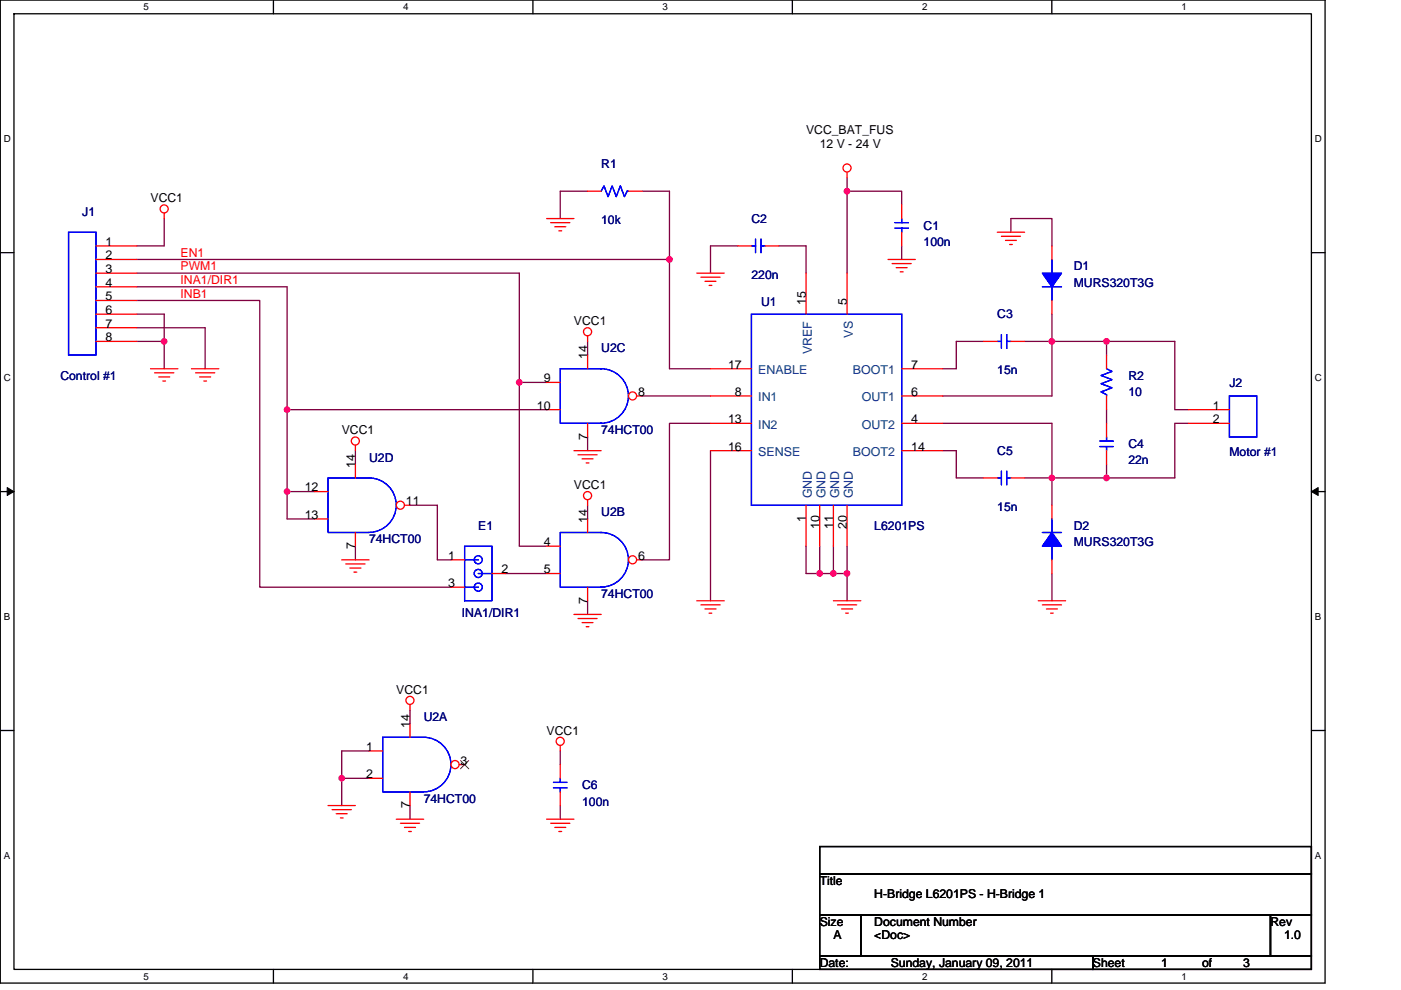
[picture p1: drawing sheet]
<svg xmlns="http://www.w3.org/2000/svg" width="297mm" height="210mm" viewBox="0 0 297 210" stroke-linecap="round" stroke-linejoin="round" font-family="sans-serif">
<path d="M.1 0h280.8v208.5h-280.8zM3 2.9h275v202.7h-275z" fill="none" stroke="#000" stroke-width=".28"/>
<g fill="#fff">
<path d="M30.5 .3h1.1v2.3h-1.1z"/>
<path d="M30.5 205.9h1.1v2.3h-1.1z"/>
</g>
<path d="M58 0v2.9M58 205.6v2.9" fill="none" stroke="#000" stroke-width=".28"/>
<g fill="#fff">
<path d="M85.5 .3h1.1v2.3h-1.1z"/>
<path d="M85.5 205.9h1.1v2.3h-1.1z"/>
</g>
<path d="M113 0v2.9M113 205.6v2.9" fill="none" stroke="#000" stroke-width=".28"/>
<g fill="#fff">
<path d="M140.5 .3h1.1v2.3h-1.1z"/>
<path d="M140.5 205.9h1.1v2.3h-1.1z"/>
</g>
<path d="M168 0v2.9M168 205.6v2.9" fill="none" stroke="#000" stroke-width=".28"/>
<g fill="#fff">
<path d="M195.5 .3h1.2v2.3h-1.2z"/>
<path d="M195.5 205.9h1.2v2.3h-1.2z"/>
</g>
<path d="M223 0v2.9M223 205.6v2.9" fill="none" stroke="#000" stroke-width=".28"/>
<g fill="#fff">
<path d="M250.5 .3h1.2v2.3h-1.2z"/>
<path d="M250.5 205.9h1.2v2.3h-1.2z"/>
<path d="M.8 28.3h1.5v2.3h-1.5z"/>
<path d="M278.8 28.3h1.5v2.3h-1.5z"/>
<path d="M.8 78.9h1.5v2.3h-1.5z"/>
<path d="M278.8 78.9h1.5v2.3h-1.5z"/>
</g>
<path d="M.1 53.6h2.9M278 53.6h2.9" fill="none" stroke="#000" stroke-width=".28"/>
<g fill="#fff">
<path d="M.8 129.6h1.4v2.3h-1.4z"/>
<path d="M278.8 129.6h1.4v2.3h-1.4z"/>
</g>
<path d="M.1 104.3h2.9M278 104.3h2.9" fill="none" stroke="#000" stroke-width=".28"/>
<path d="M1.5 103.4l1.5 .9-1.5 .8zM278 104.3l1.5-.9v1.7z" fill="#000" stroke="#000" stroke-width=".21"/>
<g fill="#fff">
<path d="M.8 180.3h1.4v2.3h-1.4z"/>
<path d="M278.8 180.3h1.4v2.3h-1.4z"/>
</g>
<path d="M.1 154.9h2.9M278 154.9h2.9M173.8 179.6h104.2v5.7h-104.2zM173.8 194h8.7v8.7h-8.7zM173.8 185.3h104.2v8.7h-104.2zM182.5 194h86.9v8.7h-86.9zM269.4 194h8.6v8.7h-8.6zM173.8 202.7h57.9v2.9h-57.9zM231.7 202.7h46.3v2.9h-46.3z" fill="none" stroke="#000" stroke-width=".28"/>
<g fill="none" stroke="#800040" stroke-width=".28">
<path d="M179.6 37.7v2.9M29 57.9h81.1v23.2M29 55h112.9v23.2h8.7M34.8 46.4v5.8h-5.8M124.6 40.6h-5.8v5.8M136.2 40.6h5.7v14.4M156.4 52.2h-5.8v5.7M165.1 52.2h5.8v5.7M179.6 40.6v17.3M179.6 40.6h11.6v2.9M191.2 52.2v2.8M214.3 49.3v-2.9h8.7v5.8"/>
<path d="M29 63.7h26.1v60.8h40.5M29 69.5h14.5v8.7M29 60.8h31.9v26.1M29 72.4h5.8M29 66.6h5.8v5.8M34.8 72.4v5.8M124.6 72.4v2.9M208.6 72.4h-5.8v5.8h-2.9M217.2 72.4h5.8M223 72.4h11.6M223 72.4v11.6h-23.1M223 66.6v5.8"/>
<path d="M234.6 72.4h14.5v14.5h2.9M234.6 72.4v2.9M60.9 86.9h55M60.9 86.9v17.4M75.4 95.6v2.9M110.1 81.1h5.8M110.1 81.1v34.7h5.8M124.6 92.7v2.9M136.2 84h14.4M150.6 95.6v31.8M150.6 89.8h-8.7v28.9h-5.7M199.9 89.8h23.1v11.6"/>
<path d="M199.9 95.6h2.9v5.8h5.8M234.6 98.5v2.9M234.6 86.9v2.9M252 89.8h-2.9v11.6h-14.5M60.9 104.3v5.8h5.8M60.9 104.3h5.8M75.4 115.8v2.9M86.9 107.2h5.8v11.5h2.9M124.6 107.2v2.9M170.9 115.8v5.8h2.9M173.8 115.8v5.8M176.7 115.8v5.8"/>
<path d="M179.6 115.8v5.8M217.2 101.4h5.8M223 101.4v5.8M223 101.4h11.6M107.2 121.6h8.7M124.6 127.4v2.9M173.8 121.6h2.9M176.7 121.6h2.9M179.6 121.6v5.8M223 121.6v5.8M78.2 159.3h-5.7v5.8M86.9 150.6v2.9"/>
<path d="M118.8 159.3v2.9M72.5 165.1v5.8M72.5 165.1h5.7M86.9 170.9v2.9M118.8 170.9v2.9"/>
</g>
<g fill="#f0f" stroke="#f0f" stroke-width=".28">
<circle cx="34.8" cy="72.4" r=".57"/>
<circle cx="141.9" cy="55" r=".57"/>
<circle cx="179.6" cy="40.6" r=".57"/>
<circle cx="173.8" cy="121.6" r=".57"/>
<circle cx="179.6" cy="121.6" r=".57"/>
<circle cx="176.7" cy="121.6" r=".57"/>
<circle cx="234.6" cy="72.4" r=".57"/>
<circle cx="223" cy="72.4" r=".57"/>
<circle cx="234.6" cy="101.4" r=".57"/>
<circle cx="223" cy="101.4" r=".57"/>
<circle cx="110.1" cy="81.1" r=".57"/>
<circle cx="60.9" cy="104.3" r=".57"/>
<circle cx="60.9" cy="86.9" r=".57"/>
<circle cx="72.5" cy="165.1" r=".57"/>
</g>
<g fill="none" stroke="#f00" stroke-width=".28">
<path d="M179.6 36.5v1.2M34.8 45.2v1.2M115.9 46.4h5.8M116.8 47.2h4M117.6 48.1h2.3M118.5 49h.6M147.7 57.9h5.8M148.6 58.8h4.1M149.5 59.7h2.3M188.3 55h5.8M189.1 55.9h4.1M190 56.8h2.3"/>
<path d="M190.9 57.7h.6M211.5 49.3h5.7M212.3 50.1h4.1M213.2 51h2.3M214.1 51.9h.5M31.9 78.2h5.8M32.8 79.1h4M33.7 79.9h2.3M40.6 78.2h5.8M41.5 79.1h4M42.3 79.9h2.4M124.6 71.2v1.2"/>
<path d="M150.3 60.5h.6M34.5 80.8h.6M43.2 80.8h.6M75.4 94.4v1.2M121.7 95.6h5.8M122.6 96.5h4M123.4 97.3h2.3M124.3 98.2h.6M66.7 104.3h2.9M66.7 110.1h2.9M72.5 118.7h5.7M73.3 119.6h4.1"/>
<path d="M124.6 106v1.2M74.2 120.5h2.3M75.1 121.3h.5M121.7 130.3h5.8M122.6 131.2h4M123.4 132.1h2.3M124.3 132.9h.6M147.7 127.4h5.8M148.6 128.3h4.1M149.5 129.2h2.3M150.3 130h.6M176.7 127.4h5.8"/>
<path d="M177.6 128.3h4M178.4 129.2h2.4M179.3 130h.6M220.1 127.4h5.8M221 128.3h4.1M221.9 129.2h2.3M222.7 130h.6M86.9 149.4v1.2M118.8 158.1v1.2M69.6 170.9h5.8M70.4 171.7h4.1M71.3 172.6h2.3"/>
<path d="M72.2 173.5h.5M84 173.8h5.8M84.9 174.6h4.1M85.8 175.5h2.3M86.7 176.4h.5M115.9 173.8h5.8M116.8 174.6h4M117.6 175.5h2.3M118.5 176.4h.6"/>
<circle cx="179.6" cy="35.6" r=".86"/>
<circle cx="34.8" cy="44.3" r=".86"/>
<circle cx="124.6" cy="70.4" r=".86"/>
<circle cx="75.3" cy="93.5" r=".86"/>
<circle cx="124.6" cy="105.1" r=".86"/>
<circle cx="86.9" cy="148.6" r=".86"/>
<circle cx="118.8" cy="157.2" r=".86"/>
</g>
<path d="M78.2 112.9a5.8 5.8 0 0 0 5.8-5.7 5.8 5.8 0 0 0-5.8-5.8h-8.6v11.5h8.6" fill="none" stroke="#00f" stroke-width=".28"/>
<circle cx="84.9" cy="107.2" r=".86" fill="#fff" stroke="#f00" stroke-width=".28"/>
<path d="M191.2 43.5v2.9M191.2 49.3v2.9M75.4 98.5v2.9M75.4 112.9v2.9M85.8 107.2h1.1M115.9 115.8h2.9M115.9 121.6h2.9" fill="none" stroke="#f00" stroke-width=".28"/>
<path d="M189.7 47.2h2.9M189.7 48.4h2.9M191.2 48.4v.9M191.2 46.4v.8M127.4 112.9a5.8 5.8 0 0 1 5.8 5.8 5.8 5.8 0 0 1-5.8 5.8M127.5 112.9h-8.7v11.6h8.7" fill="none" stroke="#00f" stroke-width=".28"/>
<circle cx="134.1" cy="118.7" r=".86" fill="#fff" stroke="#f00" stroke-width=".28"/>
<path d="M115.9 81.1h2.9M115.9 86.9h2.9M124.6 110.1v2.8M135 118.7h1.2M124.6 124.5v2.9" fill="none" stroke="#f00" stroke-width=".28"/>
<path d="M127.4 78.2a5.8 5.8 0 0 1 5.8 5.8 5.8 5.8 0 0 1-5.8 5.8M127.5 78.2h-8.7v11.6h8.7" fill="none" stroke="#00f" stroke-width=".28"/>
<circle cx="134.1" cy="84" r=".86" fill="#fff" stroke="#f00" stroke-width=".28"/>
<path d="M156.4 52.2h2.9M162.2 52.2h2.9M223 52.2v2.8M124.6 75.3v2.9M223 63.7v2.9M124.6 89.8v2.9M135 84h1.2M78.2 159.3h2.9M78.2 165.1h2.9" fill="none" stroke="#f00" stroke-width=".28"/>
<path d="M159.3 52.2h.9M160.2 50.7v2.9M161.4 50.7v2.9M161.4 52.2h.8M223 55v2.9M221 60.8h4.1M223 60.8v2.9M89.8 156.4a5.8 5.8 0 0 1 5.8 5.8 5.8 5.8 0 0 1-5.8 5.8M89.8 156.4h-8.7v11.6h8.7" fill="none" stroke="#00f" stroke-width=".28"/>
<g fill="#00f" stroke="#00f" stroke-width=".28">
<path d="M221 57.9h4.1l-2.1 2.9z" fill-rule="evenodd"/>
<path d="M221 57.9h4.1l-2.1 2.9z" fill-rule="evenodd"/>
</g>
<circle cx="96.5" cy="162.2" r=".86" fill="#fff" stroke="#f00" stroke-width=".28"/>
<g fill="none" stroke="#f00" stroke-width=".28">
<path d="M20.3 52.2h8.7M20.3 55h8.7M20.3 57.9h8.7M124.6 40.6h2.9M133.3 40.6h2.9M170.9 57.9v8.7M179.6 57.9v8.7M20.3 72.4h8.7M20.3 60.8h8.7M20.3 63.7h8.7M20.3 66.6h8.7M20.3 69.5h8.7"/>
<path d="M150.6 78.2h8.7M191.2 78.2h8.7M208.6 72.4h2.9M214.3 72.4h2.9M234.6 75.3v2.9M150.6 84h8.7M150.6 89.8h8.7M150.6 95.6h8.7M191.2 84h8.7M191.2 89.8h8.7M191.2 95.6h8.7M234.6 84v2.9"/>
<path d="M234.6 89.8v2.9M234.6 95.6v2.9M252 89.8h8.7M252 86.9h8.7M95.6 118.7h2.9M170.9 107.2v8.6M173.8 107.2v8.6M176.7 107.2v8.6M179.6 107.2v8.6M208.6 101.4h2.9M214.3 101.4h2.9M223 107.2v2.9"/>
<path d="M223 118.7v2.9M95.6 124.5h2.9M104.3 121.6h2.9M86.9 153.5v2.9M86.9 168v2.9M97.4 162.2h1.1M118.8 162.2v2.9M118.8 168v2.9"/>
</g>
<path d="M97.6 161.3l1.8 1.8M99.4 161.3l-1.8 1.8" fill="none" stroke="#804000" stroke-width=".21"/>
<g fill="none" stroke="#00f" stroke-width=".28">
<path d="M14.5 49.3h5.8v26h-5.8zM127.5 40.6l.6-1.2 .8 2.3 .9-2.3 .9 2.3 .8-2.3 .9 2.3 .6-1.1h.3M159.3 66.6h31.9v40.6h-31.9zM211.5 72.4h.8M212.3 71v2.9M213.5 71v2.9M213.5 72.4h.8M234.6 78.2l1.2 .6-2.4 .9 2.4 .8-2.4 .9 2.4 .9-2.4 .8 1.2 .6v.3M212.3 99.9v2.9M213.5 99.9v2.9M233.2 93.6h2.8M233.2 94.7h2.8"/>
<path d="M234.6 94.7v.9M234.6 92.7v.9M260.7 84h5.8v8.7h-5.8zM98.5 115.8h5.8v11.6h-5.8zM98.5 118.7h2.9M211.5 101.4h.8M213.5 101.4h.8M221 112.9h4.1M223 115.8v2.9M223 110.1v2.8M98.5 124.5h2.9M101.4 121.6h2.9"/>
<path d="M117.3 165.9h2.9M117.3 167.1h2.9M118.8 167.1v.9M118.8 165.1v.8"/>
<circle cx="101.4" cy="118.7" r=".86"/>
<circle cx="101.4" cy="124.5" r=".86"/>
<circle cx="101.4" cy="121.6" r=".86"/>
</g>
<g fill="#00f" stroke="#00f" stroke-width=".28">
<path d="M223 112.9l2.1 2.9h-4.1z" fill-rule="evenodd"/>
<path d="M223 112.9l2.1 2.9h-4.1z" fill-rule="evenodd"/>
</g>
<g fill="#f0f" stroke="#f0f" stroke-width=".28">
<circle cx="34.8" cy="72.4" r=".57"/>
<circle cx="141.9" cy="55" r=".57"/>
<circle cx="179.6" cy="40.6" r=".57"/>
<circle cx="173.8" cy="121.6" r=".57"/>
<circle cx="179.6" cy="121.6" r=".57"/>
<circle cx="176.7" cy="121.6" r=".57"/>
<circle cx="234.6" cy="72.4" r=".57"/>
<circle cx="223" cy="72.4" r=".57"/>
<circle cx="234.6" cy="101.4" r=".57"/>
<circle cx="223" cy="101.4" r=".57"/>
<circle cx="110.1" cy="81.1" r=".57"/>
<circle cx="60.9" cy="104.3" r=".57"/>
<circle cx="60.9" cy="86.9" r=".57"/>
<circle cx="72.5" cy="165.1" r=".57"/>
</g>
<g font-size="2.6">
<text x="170.9" y="28.4">VCC_BAT_FUS</text>
<text x="173.8" y="31.3">12 V - 24 V</text>
<text x="31.9" y="42.9">VCC1</text>
<text x="22.4" y="52.1">1</text>
<text x="22.4" y="55">2</text>
<text x="22.4" y="57.9">3</text>
<text x="22.4" y="60.8">4</text>
<text x="22.4" y="63.7">5</text>
<text x="170.9" y="64.6" transform="rotate(-90 170.9 64.6)">15</text>
<text x="179.6" y="64.6" transform="rotate(-90 179.6 64.6)">5</text>
<text x="22.4" y="66.6">6</text>
<text x="22.4" y="69.5">7</text>
<text x="121.7" y="69">VCC1</text>
<text x="22.4" y="72.4">8</text>
<text x="124.6" y="76.2" transform="rotate(-90 124.6 76.2)">14</text>
<text x="115.3" y="81.1">9</text>
<text x="135.3" y="84">8</text>
<text x="154.4" y="78.2">17</text>
<text x="155.8" y="84">8</text>
<text x="193.2" y="78.2">7</text>
<text x="193.2" y="84">6</text>
<text x="113.8" y="86.9">10</text>
<text x="154.4" y="89.8">13</text>
<text x="193.2" y="89.8">4</text>
<text x="257.2" y="86.9">1</text>
<text x="257.2" y="89.8">2</text>
<text x="72.5" y="92.1">VCC1</text>
<text x="124.6" y="93.3" transform="rotate(-90 124.6 93.3)">7</text>
<text x="154.4" y="95.6">16</text>
<text x="193.2" y="95.6">14</text>
<text x="75.3" y="99.3" transform="rotate(-90 75.3 99.3)">14</text>
<text x="64.6" y="104.2">12</text>
<text x="86.1" y="107.1">11</text>
<text x="121.7" y="103.7">VCC1</text>
<text x="64.6" y="110">13</text>
<text x="124.6" y="110.9" transform="rotate(-90 124.6 110.9)">14</text>
<text x="170.9" y="110.7" transform="rotate(-90 170.9 110.7)">1</text>
<text x="173.8" y="112.1" transform="rotate(-90 173.8 112.1)">10</text>
<text x="176.7" y="112.1" transform="rotate(-90 176.7 112.1)">11</text>
<text x="179.6" y="112.1" transform="rotate(-90 179.6 112.1)">20</text>
<text x="75.3" y="116.4" transform="rotate(-90 75.3 116.4)">7</text>
<text x="95" y="118.7">1</text>
<text x="115.3" y="115.8">4</text>
<text x="135.3" y="118.7">6</text>
<text x="95" y="124.5">3</text>
<text x="106.3" y="121.6">2</text>
<text x="115.3" y="121.6">5</text>
<text x="124.6" y="128" transform="rotate(-90 124.6 128)">7</text>
<text x="84" y="147.1">VCC1</text>
<text x="86.9" y="154.3" transform="rotate(-90 86.9 154.3)">14</text>
<text x="115.9" y="155.8">VCC1</text>
<text x="77.7" y="159.3">1</text>
<text x="77.7" y="165.1">2</text>
<text x="97.7" y="162.2">3</text>
<text x="86.9" y="171.5" transform="rotate(-90 86.9 171.5)">7</text>
<text x="173.8" y="187.7">Title</text>
<text x="185.4" y="190.6">H-Bridge L6201PS - H-Bridge 1</text>
<text x="173.8" y="196.4">Size</text>
<text x="185.4" y="196.4">Document Number</text>
<text x="269.4" y="196.4">Rev</text>
<text x="176.7" y="199.3">A</text>
<text x="185.4" y="199.3">&lt;Doc&gt;</text>
<text x="272.2" y="199.3">1.0</text>
<text x="173.8" y="205">Date:</text>
<text x="188.9" y="205">Sunday, January 09, 2011</text>
<text x="231.7" y="205">Sheet</text>
<text x="246.2" y="205">1</text>
<text x="254.9" y="205">of</text>
<text x="263.6" y="205">3</text>
</g>
<g font-size="2.6" fill="#000080">
<text x="127.5" y="35.6">R1</text>
<text x="17.4" y="45.8">J1</text>
<text x="127.5" y="47.5">10k</text>
<text x="159.3" y="47.2">C2</text>
<text x="195.8" y="48.7">C1</text>
<text x="195.8" y="52.2">100n</text>
<text x="159.3" y="59.1">220n</text>
<text x="227.7" y="57.4">D1</text>
<text x="161.4" y="64.9">U1</text>
<text x="227.7" y="60.9">MURS320T3G</text>
<text x="211.5" y="67.5">C3</text>
<text x="127.5" y="74.7">U2C</text>
<text x="12.8" y="80.5">Control #1</text>
<text x="211.5" y="79.4">15n</text>
<text x="239.2" y="80.5">R2</text>
<text x="260.7" y="82">J2</text>
<text x="239.2" y="84">10</text>
<text x="127.5" y="92.1">74HCT00</text>
<text x="239.2" y="95">C4</text>
<text x="78.2" y="97.9">U2D</text>
<text x="211.5" y="96.5">C5</text>
<text x="239.2" y="98.5">22n</text>
<text x="260.7" y="96.8">Motor #1</text>
<text x="101.4" y="112.4">E1</text>
<text x="127.5" y="109.5">U2B</text>
<text x="185.4" y="112.4">L6201PS</text>
<text x="211.5" y="108.3">15n</text>
<text x="227.7" y="112.4">D2</text>
<text x="78.2" y="115.3">74HCT00</text>
<text x="227.7" y="115.9">MURS320T3G</text>
<text x="97.9" y="130.9">INA1/DIR1</text>
<text x="127.5" y="126.9">74HCT00</text>
<text x="89.8" y="152.9">U2A</text>
<text x="123.4" y="167.4">C6</text>
<text x="89.8" y="170.3">74HCT00</text>
<text x="123.4" y="170.9">100n</text>
</g>
<g font-size="2.6" fill="#f00">
<text x="38.3" y="57.4">PWM1</text>
<text x="38.3" y="54.5">EN1</text>
<text x="38.3" y="60.3">INA1/DIR1</text>
<text x="38.3" y="63.2">INB1</text>
</g>
<g font-size="2.6" fill="#004080">
<text x="180.8" y="71.6" transform="rotate(-90 180.8 71.6)">VS</text>
<text x="172.1" y="75.1" transform="rotate(-90 172.1 75.1)">VREF</text>
<text x="160.8" y="79.4">ENABLE</text>
<text x="180.8" y="79.4">BOOT1</text>
<text x="160.8" y="85.2">IN1</text>
<text x="182.7" y="85.2">OUT1</text>
<text x="160.8" y="91">IN2</text>
<text x="182.7" y="91">OUT2</text>
<text x="160.8" y="96.8">SENSE</text>
<text x="180.8" y="96.8">BOOT2</text>
<text x="172.1" y="105.7" transform="rotate(-90 172.1 105.7)">GND</text>
<text x="175" y="105.7" transform="rotate(-90 175 105.7)">GND</text>
<text x="177.9" y="105.7" transform="rotate(-90 177.9 105.7)">GND</text>
<text x="180.8" y="105.7" transform="rotate(-90 180.8 105.7)">GND</text>
</g>
<g font-size="2.1">
<text x="30.5" y="2.2">5</text>
<text x="85.5" y="2.2">4</text>
<text x="140.5" y="2.2">3</text>
<text x="195.5" y="2.2">2</text>
<text x="250.5" y="2.2">1</text>
<text x=".8" y="30.1">D</text>
<text x="278.8" y="30.1">D</text>
<text x=".8" y="80.8">C</text>
<text x="278.8" y="80.8">C</text>
<text x=".8" y="131.4">B</text>
<text x="278.8" y="131.4">B</text>
<text x=".8" y="182.1">A</text>
<text x="278.8" y="182.1">A</text>
<text x="30.5" y="207.8">5</text>
<text x="85.5" y="207.8">4</text>
<text x="140.5" y="207.8">3</text>
<text x="195.5" y="207.8">2</text>
<text x="250.5" y="207.8">1</text>
</g>
</svg>
